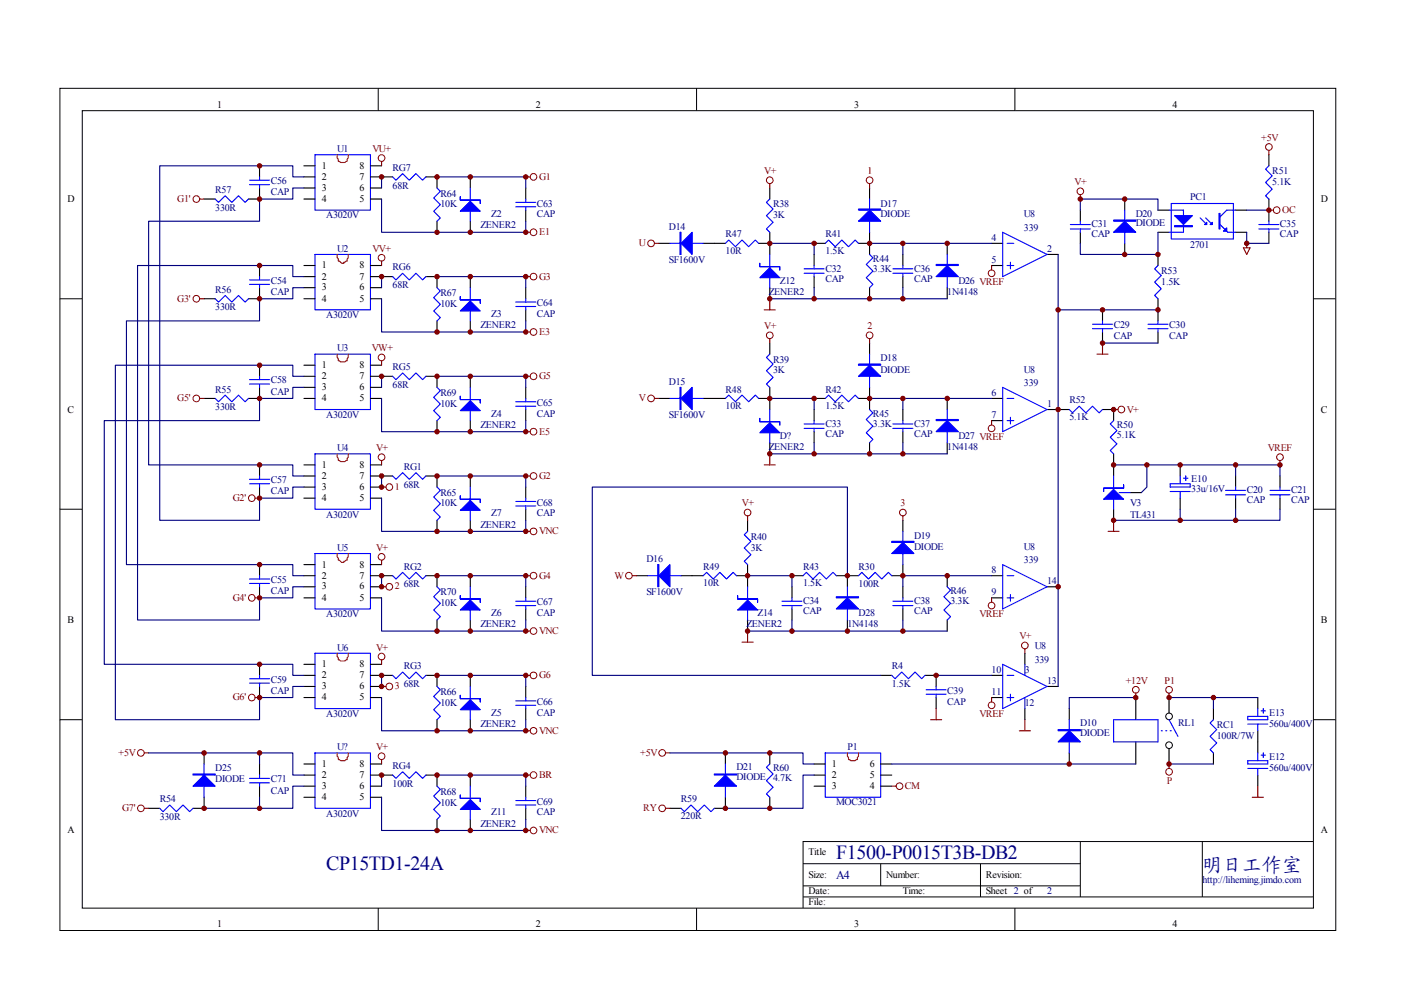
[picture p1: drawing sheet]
<svg xmlns="http://www.w3.org/2000/svg" width="297mm" height="210mm" viewBox="0 0 297 210" stroke-linecap="round" stroke-linejoin="round" font-family="sans-serif">
<g fill="none" stroke="#000" stroke-width=".21">
<path d="M12.7 18.7h270.5v178.6h-270.5zM80.2 18.7v4.7M147.7 18.7v4.7M215.2 18.7v4.7M17.4 23.5h261.1v169h-261.1zM12.7 63.3h4.7M278.4 63.3h4.7M12.7 108h4.7M278.4 108h4.7M12.7 152.6h4.7M278.4 152.6h4.7M229 178.4v11.8"/>
<path d="M254.9 178.4h-84.6v14.1M278.4 178.4h-23.5v11.8M80.2 192.5v4.7M147.7 192.5v4.7M170.3 183.1h58.7M170.3 190.2h108.1M170.3 187.8h58.7M186.7 183.1v4.7M207.9 183.1v7.1M215.2 192.5v4.7"/>
<circle cx="247.9" cy="158" r=".71"/>
<circle cx="247.9" cy="151.9" r=".71"/>
</g>
<g fill="none" stroke="#00f" stroke-width=".23">
<path d="M52.9 38.2h4.2M52.9 39.2h4.2M55 37.5v.7M55 39.2v.7M66.8 32.8h11.7v11.8h-11.7zM83.2 37.5l.8 .7 1.4-1.4 1.4 1.4 1.4-1.4 1.4 1.4 .7-.7M92.7 39.9l.7 .7-1.5 1.4 1.5 1.4-1.5 1.4 1.5 1.4-.7 .7M99.7 39.9v7M269 35.2l-.7 .7 1.4 1.4-1.4 1.4 1.4 1.4-1.4 1.4 .7 .7M45.6 42.2l.7 .7 1.4-1.4 1.4 1.4 1.5-1.4 1.4 1.4 .7-.7M52.9 59.3h4.2M55 58.6v.7"/>
<path d="M66.8 53.9h11.7v11.8h-11.7zM83.2 58.6l.8 .7 1.4-1.4 1.4 1.4 1.4-1.4 1.4 1.4 .7-.7M109.4 42.9h4.2M109.4 43.9h4.2M111.5 42.2v.7M111.5 43.9v.7M142 51.6h7.1M153.8 51.6l.7-.7 1.4 1.4 1.4-1.4 1.4 1.4 1.4-1.4 .8 .7M163.2 42.2l-.7 .7 1.4 1.4-1.4 1.4 1.4 1.4-1.4 1.4 .7 .8M163.2 53.9v7.1M170.5 57h4.2M170.5 57.9h4.2"/>
<path d="M172.6 56.3v.7M172.6 57.9v.7M175 51.6l.7-.7 1.4 1.4 1.4-1.4 1.4 1.4 1.4-1.4 .7 .7M184.4 53.9l.7 .8-1.4 1.4 1.4 1.4-1.4 1.4 1.4 1.4-.7 .7M184.4 42.2v7.1M189.3 57h4.2M189.3 57.9h4.2M191.4 56.3v.7M191.4 57.9v.7M200.8 53.9v7.1M212.6 49.3l9.4 4.6-9.4 4.7zM213.5 51.6h1.4"/>
<path d="M213.5 56.3h1.4M214.2 55.6v1.4M226.9 47.6h4.3M226.9 48.5h4.3M229 46.9v.7M229 48.5v.8M238.5 44.6v7M245.5 56.3l-.7 .7 1.4 1.4-1.4 1.4 1.4 1.4-1.4 1.4 .7 .7M247.9 44.6h3v4.7h-3M248.3 43.1h13.2v7.6h-13.2zM254.4 46.2l1.5 1.4M255.6 46.2l1.4 1.4"/>
<path d="M258.7 47.6l1.6 1.7h1.7M262 44.6h-1.9l-1.4 1.4M266.9 47.6h4.2M266.9 48.5h4.2M269 46.9v.7M269 48.5v.8M45.6 63.3l.7 .7 1.4-1.4 1.4 1.4 1.5-1.4 1.4 1.4 .7-.7M52.9 60.3h4.2M55 60.3v.7M55 79.8v.7M66.8 75.1h11.7v11.7h-11.7zM83.2 79.8l.8 .7 1.4-1.4 1.4 1.4 1.4-1.4 1.4 1.4 .7-.7"/>
<path d="M92.7 61l.7 .7-1.5 1.4 1.5 1.4-1.5 1.4 1.5 1.4-.7 .7M99.7 61v7M109.4 64h4.2M109.4 65h4.2M111.5 63.3v.7M111.5 65v.7M163.2 75.1l-.7 .7 1.4 1.4-1.4 1.4 1.4 1.4-1.4 1.4 .7 .7M184.4 75.1v7M231.6 69.7h4.3M231.6 68.7h4.3M233.8 68v.7M233.8 69.7v.7"/>
<path d="M243.4 69.7h4.2M243.4 68.7h4.2M245.5 68v.7M245.5 69.7v.7M45.6 84.5l.7 .7 1.4-1.4 1.4 1.4 1.5-1.4 1.4 1.4 .7-.7M52.9 80.5h4.2M52.9 81.4h4.2M55 81.4v.7M66.8 96.2h11.7v11.8h-11.7zM92.7 82.1l.7 .7-1.5 1.4 1.5 1.5-1.5 1.4 1.5 1.4-.7 .7M99.7 82.1v7.1M109.4 85.2h4.2"/>
<path d="M109.4 86.1h4.2M111.5 84.5v.7M111.5 86.1v.7M142 84.5h7.1M153.8 84.5l.7-.7 1.4 1.4 1.4-1.4 1.4 1.4 1.4-1.4 .8 .7M163.2 86.8v7.1M170.5 89.9h4.2M170.5 90.8h4.2M172.6 89.2v.7M172.6 90.8v.7M175 84.5l.7-.7 1.4 1.4 1.4-1.4 1.4 1.4 1.4-1.4 .7 .7M184.4 86.8l.7 .7-1.4 1.4 1.4 1.5-1.4 1.4 1.4 1.4-.7 .7"/>
<path d="M189.3 89.9h4.2M189.3 90.8h4.2M191.4 89.2v.7M191.4 90.8v.7M200.8 86.8v7.1M212.6 82.1l9.4 4.7-9.4 4.7zM213.5 84.5h1.4M213.5 89.2h1.4M214.2 88.5v1.4M226.7 86.8l.7 .7 1.4-1.4 1.4 1.4 1.4-1.4 1.4 1.4 .8-.7M236.1 89.2l-.7 .7 1.4 1.4-1.4 1.4 1.4 1.4-1.4 1.4 .7 .7M52.9 101.6h4.2"/>
<path d="M52.9 102.6h4.2M55 100.9v.7M55 102.6v.7M66.8 117.4h11.7v11.7h-11.7zM83.2 100.9l.8 .7 1.4-1.4 1.4 1.4 1.4-1.4 1.4 1.4 .7-.7M92.7 103.3l.7 .7-1.5 1.4 1.5 1.4-1.5 1.4 1.5 1.4-.7 .7M99.7 103.3v7M109.4 106.3h4.2M109.4 107.3h4.2M111.5 105.6v.7M111.5 107.3v.7M158.5 112.7l-.7 .7 1.4 1.4-1.4 1.4 1.4 1.4-1.4 1.4 .7 .7"/>
<path d="M191.4 112.7v7M212.6 119.7l9.4 4.7-9.4 4.7zM236.1 100.9v7.1M237.3 104.4h2.3M248.1 102.6h4.2v.7h-4.2zM248.1 104.2h4.2M250.2 100.9v1.7M250.2 104.2v1.4M250.9 101.4h1M251.4 100.9v1M259.9 104h4.2M259.9 104.9h4.2"/>
<path d="M262 103.3v.7M262 104.9v.7M269.3 104h4.2M269.3 104.9h4.2M271.4 103.3v.7M271.4 104.9v.7M52.9 122.8h4.2M52.9 123.7h4.2M55 122.1v.7M55 123.7v.7M66.8 138.5h11.7v11.7h-11.7zM83.2 122.1l.8 .7 1.4-1.4 1.4 1.4 1.4-1.4 1.4 1.4 .7-.7"/>
<path d="M92.7 124.4l.7 .7-1.5 1.4 1.5 1.4-1.5 1.4 1.5 1.5-.7 .7M99.7 124.4v7.1M109.4 127.5h4.2M109.4 128.4h4.2M111.5 126.8v.7M111.5 128.4v.7M137.3 122.1h7.1M149.1 122.1l.7-.7 1.4 1.4 1.4-1.4 1.4 1.4 1.4-1.4 .8 .7M158.5 124.4v7.1M165.8 127.5h4.2M165.8 128.4h4.2M167.9 126.8v.7"/>
<path d="M167.9 128.4v.7M170.3 122.1l.7-.7 1.4 1.4 1.4-1.4 1.4 1.4 1.4-1.4 .7 .7M179.7 124.4v7.1M182 122.1l.7-.7 1.4 1.4 1.4-1.4 1.5 1.4 1.4-1.4 .7 .7M189.3 127.5h4.2M189.3 128.4h4.2M191.4 126.8v.7M191.4 128.4v.7M200.8 124.4l.7 .7-1.4 1.4 1.4 1.4-1.4 1.4 1.4 1.5-.7 .7M213.5 122.1h1.4M213.5 126.8h1.4M214.2 126.1v1.4"/>
<path d="M52.9 143.9h4.2M52.9 144.8h4.2M55 143.2v.7M55 144.8v.7M66.8 159.6h11.7v11.8h-11.7zM83.2 143.2l.8 .7 1.4-1.4 1.4 1.4 1.4-1.4 1.4 1.4 .7-.7M92.7 145.5l.7 .8-1.5 1.4 1.5 1.4-1.5 1.4 1.5 1.4-.7 .7M99.7 145.5v7.1M109.4 148.6h4.2M109.4 149.5h4.2M111.5 147.9v.7M111.5 149.5v.7"/>
<path d="M175 159.6h11.7v9.4h-11.7zM189.1 143.2l.7 .7 1.4-1.4 1.4 1.4 1.4-1.4 1.4 1.4 .7-.7M196.4 147.2h4.2M196.4 146.3h4.2M198.5 145.5v.8M198.5 147.2v.7M212.6 140.9l9.4 4.6-9.4 4.7zM213.5 143.2h1.4M213.5 147.9h1.4M214.2 147.2v1.4M217.3 140.9v2.3M217.3 147.9v2.3"/>
<path d="M226.7 152.6v7M236.1 152.6h9.4v4.7h-9.4zM246.2 154.9h.3M247.2 154.9h.2M247.9 152.6l1.8 3.5M248.1 154.9h.2M257.3 152.6l-.7 .7 1.4 1.4-1.4 1.4 1.4 1.4-1.4 1.4 .7 .7M264.6 151.9h4.2v.7h-4.2zM264.6 153.5h4.2M266.7 150.2v1.7M266.7 153.5v1.4M266.7 159.6v1.7"/>
<path d="M267.4 150.7h.9M267.9 150.2v1M267.9 159.6v1M33.9 171.4l.7 .7 1.4-1.4 1.4 1.4 1.4-1.4 1.4 1.4 .7-.7M43.3 162v7M52.9 165h4.2M52.9 166h4.2M55 164.3v.7M55 166v.7M83.2 164.3l.8 .7 1.4-1.4 1.4 1.4 1.4-1.4 1.4 1.4 .7-.7M92.7 166.7l.7 .7-1.5 1.4 1.5 1.4-1.5 1.4 1.5 1.4-.7 .7M99.7 166.7v7"/>
<path d="M109.4 169.7h4.2M109.4 170.7h4.2M111.5 169v.7M111.5 170.7v.7M144.4 171.4l.7 .7 1.4-1.4 1.4 1.4 1.4-1.4 1.4 1.4 .7-.7M153.8 162v7M163.2 162l-.7 .7 1.4 1.4-1.4 1.4 1.4 1.4-1.4 1.4 .7 .7M264.6 161.3h4.2v.7h-4.2zM264.6 162.9h4.2M266.7 162.9v1.4M267.4 160.1h.9"/>
</g>
<g fill="none" stroke="#000" stroke-width=".23">
<path d="M55 39.9v2.3h-2.3M55 35.2v2.3M64.4 35.2h2.4M64.4 37.5h2.4M64.4 39.9h2.4M78.5 35.2h2.4M78.5 37.5h4.7M78.5 39.9h2.4M90.3 37.5h2.4v2.4M99.7 37.5v2.4M111.5 39.9v2.3M163.2 39.9v2.3"/>
<path d="M184.4 39.9v2.3M269 32.8v2.4M43.3 42.2h2.3M55 56.3v2.3M64.4 42.2h2.4M64.4 56.3h2.4M64.4 58.6h2.4M78.5 42.2h2.4M78.5 56.3h2.4M78.5 58.6h4.7M90.3 58.6h2.4v2.4M92.7 46.9v2.4"/>
<path d="M99.7 46.9v2.4M99.7 58.6v2.4M111.5 44.6v2.3M139.7 51.6h2.3M149.1 51.6h4.7M160.9 51.6h2.3M163.2 49.3v4.6M172.6 51.6h2.4M172.6 53.9v2.4M172.6 58.6v2.4M182 51.6h2.4M184.4 49.3v4.6"/>
<path d="M191.4 53.9v2.4M191.4 58.6v2.4M200.8 51.6v2.3M210.2 56.3h2.4M210.2 51.6h2.4M222 53.9h2.3M229 44.6v2.3M229 49.3v2.3M238.5 42.2v2.4M238.5 51.6v2.3M245.5 44.6h2.4M245.5 49.3h2.4"/>
<path d="M245.5 53.9v2.4M262 44.6h2.3M262 49.3h2.3M269 42.2v4.7M269 49.3v2.3M43.3 63.3h2.3M55 61v2.3h-2.3M55 77.4v2.4M64.4 61h2.4M64.4 63.3h2.4M64.4 77.4h2.4M64.4 79.8h2.4"/>
<path d="M78.5 61h2.4M78.5 63.3h2.4M78.5 77.4h2.4M78.5 79.8h4.7M90.3 79.8h2.4v2.3M92.7 68v2.4M99.7 68v2.4M99.7 79.8v2.3M111.5 61v2.3M111.5 65.7v2.3M163.2 61v2.3M163.2 72.7v2.4"/>
<path d="M184.4 61v2.3M184.4 72.7v2.4M200.8 61v2.3M233.8 65.7v2.3M233.8 70.4v2.3M245.5 63.3v4.7M245.5 70.4v2.3M43.3 84.5h2.3M55 82.1v2.4h-2.3M55 98.6v2.3M64.4 82.1h2.4M64.4 84.5h2.4"/>
<path d="M64.4 98.6h2.4M78.5 82.1h2.4M78.5 84.5h2.4M78.5 98.6h2.4M92.7 89.2v2.3M99.7 89.2v2.3M111.5 82.1v2.4M111.5 86.8v2.4M139.7 84.5h2.3M149.1 84.5h4.7M160.9 84.5h2.3M163.2 82.1v4.7"/>
<path d="M163.2 93.9v2.3M172.6 84.5h2.4M172.6 86.8v2.4M172.6 91.5v2.4M182 84.5h2.4M184.4 82.1v4.7M184.4 93.9v2.3M191.4 86.8v2.4M191.4 91.5v2.4M200.8 84.5v2.3M200.8 93.9v2.3M210.2 84.5h2.4"/>
<path d="M210.2 89.2h2.4M222 86.8h4.7M233.8 86.8h2.3v2.4M236.1 96.2v4.7M250.2 98.6v2.3M55 103.3v2.3M55 119.7v2.4M64.4 100.9h2.4M64.4 103.3h2.4M64.4 105.6h2.4M64.4 119.7h2.4M78.5 100.9h4.7"/>
<path d="M78.5 103.3h2.4M78.5 105.6h2.4M78.5 119.7h2.4M90.3 100.9h2.4v2.4M92.7 110.3v2.4M99.7 100.9v2.4M99.7 110.3v2.4M111.5 103.3v2.3M111.5 108v2.3M158.5 110.3v2.4M158.5 119.7v4.7M191.4 119.7v2.4h-2.3"/>
<path d="M191.4 110.3v2.4M236.1 108v2.3M239.6 104.4h2.4M250.2 105.6v2.4M262 100.9v2.4M262 105.6v2.4M271.4 100.9v2.4M271.4 105.6v2.4M55 124.4v2.4M64.4 122.1h2.4M64.4 124.4h2.4M64.4 126.8h2.4"/>
<path d="M78.5 122.1h4.7M78.5 124.4h2.4M78.5 126.8h2.4M90.3 122.1h2.4v2.3M92.7 131.5v2.3M99.7 122.1v2.3M99.7 131.5v2.3M111.5 124.4v2.4M111.5 129.1v2.4M135 122.1h2.3M144.4 122.1h4.7M156.2 122.1h2.3"/>
<path d="M158.5 131.5v2.3M167.9 122.1h2.4M167.9 124.4v2.4M167.9 129.1v2.4M177.3 122.1h4.7M179.7 122.1v2.3M179.7 131.5v2.3M191.4 124.4v2.4M191.4 129.1v2.4M200.8 122.1v2.3M200.8 131.5v2.3M210.2 122.1h2.4"/>
<path d="M210.2 126.8h2.4M217.3 138.5v2.4M222 124.4h2.3M43.3 159.6v2.4M55 140.9v2.3M55 145.5v2.4M64.4 140.9h2.4M64.4 143.2h2.4M64.4 145.5h2.4M64.4 147.9h2.4M78.5 140.9h2.4M78.5 143.2h4.7"/>
<path d="M78.5 145.5h2.4M78.5 147.9h2.4M90.3 143.2h2.4v2.3M92.7 152.6v2.3M99.7 143.2v2.3M99.7 152.6v2.3M111.5 145.5v2.4M111.5 150.2v2.4M153.8 159.6v2.4M163.2 159.6v2.4M186.7 143.2h2.4M196.1 143.2h2.4v2.3"/>
<path d="M198.5 147.9v2.3M210.2 143.2h2.4M210.2 147.9h2.4M217.3 150.2v2.4M222 145.5h2.3M226.7 150.2v2.4M226.7 159.6v2.4M240.8 147.9v4.7M240.8 157.3v4.7M247.9 147.9v3.3M247.9 158.7v3.3M257.3 150.2v2.4"/>
<path d="M257.3 159.6v2.4M266.7 147.9v2.3M266.7 154.9v4.7M31.5 171.4h2.4M43.3 169v2.4h-2.4M55 162v2.3M55 166.7v2.3M64.4 162h2.4M64.4 164.3h2.4M64.4 166.7h2.4M64.4 169h2.4M78.5 162h2.4"/>
<path d="M78.5 164.3h4.7M78.5 166.7h2.4M78.5 169h2.4M90.3 164.3h2.4v2.4M92.7 173.7v2.4M99.7 164.3v2.4M99.7 173.7v2.4M111.5 166.7v2.3M111.5 171.4v2.3M142 171.4h2.4M153.8 169v2.4h-2.4M163.2 169v2.4"/>
<path d="M172.6 162h2.4M172.6 164.3h2.4M172.6 166.7h2.4M186.7 162h2.4M186.7 164.3h2.4M186.7 166.7h2.4M266.7 164.3v2.4"/>
</g>
<path d="M71.5 32.8v.7l.2 .2v.5a2.02 2.02 0 0 0 1.9 0v-.5l.2-.2v-.7M71.5 53.9v.8l.2 .2v.5h.3a.75 .75 0 0 0 .9 .4v-.2l.7-.2v-.5l.2-.2v-.8M71.5 75.1v.7l.2 .2v.5a1.98 1.98 0 0 0 1.9 0v-.5l.2-.2v-.7M71.5 96.2v.7l.2 .3v.4a2.02 2.02 0 0 0 1.9 0v-.4l.2-.3v-.7M71.5 117.4v.7l.2 .2v.5h.3a.74 .74 0 0 0 .9 .4v-.2l.7-.2v-.5l.2-.2v-.7M71.5 138.5v.7l.2 .2v.5a2.02 2.02 0 0 0 1.9 0v-.5l.2-.2v-.7M71.5 159.6v.7l.2 .3v.5a2.02 2.02 0 0 0 1.9 0v-.5l.2-.3v-.7M179.7 159.6v.7l.2 .3v.5a2.02 2.02 0 0 0 1.9 0v-.5l.2-.3v-.7" fill="none" stroke="#f00" stroke-width=".23"/>
<g fill="#00f" stroke="#00f" stroke-width=".23">
<path d="M97.6 44.8l2.1-2.1 2.1 2.1z"/>
<path d="M97.6 65.9l2.1-2.1 2.1 2.1z"/>
<path d="M99.7 85l2.1 2.1h-4.2z"/>
<path d="M97.6 108.2l2.1-2.1 2.1 2.1z"/>
<path d="M99.7 127.2l2.1 2.1h-4.2z"/>
<path d="M97.6 150.5l2.1-2.1 2.1 2.1z"/>
<path d="M97.6 171.6l2.1-2.1 2.1 2.1z"/>
<path d="M40.9 166.7l2.4-2.4 2.3 2.4z"/>
<path d="M144.4 51.6l2.3-2.3v4.6z"/>
<path d="M182 46.9l2.4-2.3 2.3 2.3z"/>
<path d="M198.5 58.6l2.3-2.3 2.4 2.3z"/>
<path d="M161.1 58.9l2.1-2.1 2.1 2.1z"/>
<path d="M249 45.7h3.8l-1.9 1.9z"/>
<path d="M257 47.1v.5h-.4z"/>
<path d="M255.9 47.1v.5h-.5z"/>
<path d="M260.1 48.3v.7h-.7z"/>
<path d="M236.1 49.3l2.4-2.4 2.3 2.4z"/>
<path d="M144.4 84.5l2.3-2.4v4.7z"/>
<path d="M184.4 77.4l2.3 2.4h-4.7z"/>
<path d="M198.5 91.5l2.3-2.3 2.4 2.3z"/>
<path d="M161.1 91.8l2.1-2.2 2.1 2.2z"/>
<path d="M139.7 122.1l2.3-2.4v4.7z"/>
<path d="M189.1 117.4l2.3-2.4 2.4 2.4z"/>
<path d="M177.3 129.1l2.4-2.3 2.3 2.3z"/>
<path d="M156.4 129.3l2.1-2.1 2.1 2.1z"/>
<path d="M151.4 166.7l2.4-2.4 2.4 2.4z"/>
<path d="M224.3 157.3l2.4-2.4 2.3 2.4z"/>
<path d="M234 105.9l2.1-2.2 2.1 2.2z"/>
<path d="M97.6 41.7v.7h4.2v.7v-.7h-4.2z" fill-rule="evenodd"/>
<path d="M97.6 62.9v.7h4.2v.7v-.7h-4.2z" fill-rule="evenodd"/>
<path d="M97.6 84v.7h4.2v.7v-.7h-4.2z" fill-rule="evenodd"/>
<path d="M97.6 105.1v.8h4.2v.7v-.7h-4.2z" fill-rule="evenodd"/>
<path d="M97.6 126.3v.7h4.2v.7v-.7h-4.2z" fill-rule="evenodd"/>
<path d="M97.6 147.4v.7h4.2v.7v-.7h-4.2z" fill-rule="evenodd"/>
<path d="M97.6 168.6v.7h4.2v.7v-.7h-4.2z" fill-rule="evenodd"/>
<path d="M40.9 164.1h4.7v.2h-4.7z" fill-rule="evenodd"/>
<path d="M144.2 49.3h.2v4.6h-.2z" fill-rule="evenodd"/>
<path d="M182 44.3h4.7v.3h-4.7z" fill-rule="evenodd"/>
<path d="M198.5 56.1h4.7v.2h-4.7z" fill-rule="evenodd"/>
<path d="M161.1 55.8v.7h4.2v.7v-.7h-4.2z" fill-rule="evenodd"/>
<path d="M249 47.8h3.8v.3h-3.8z" fill-rule="evenodd"/>
<path d="M258.4 45.3h.3v3.2h-.3z" fill-rule="evenodd"/>
<path d="M236.1 46.7h4.7v.2h-4.7z" fill-rule="evenodd"/>
<path d="M144.2 82.1h.2v4.7h-.2z" fill-rule="evenodd"/>
<path d="M182 77.2h4.7v.2h-4.7z" fill-rule="evenodd"/>
<path d="M198.5 88.9h4.7v.3h-4.7z" fill-rule="evenodd"/>
<path d="M161.1 88.7v.7h4.2v.7v-.7h-4.2z" fill-rule="evenodd"/>
<path d="M139.5 119.7h.2v4.7h-.2z" fill-rule="evenodd"/>
<path d="M189.1 114.8h4.7v.2h-4.7z" fill-rule="evenodd"/>
<path d="M177.3 126.5h4.7v.3h-4.7z" fill-rule="evenodd"/>
<path d="M156.4 126.3v.7h4.2v.7v-.7h-4.2z" fill-rule="evenodd"/>
<path d="M151.4 164.1h4.8v.2h-4.8z" fill-rule="evenodd"/>
<path d="M224.3 154.7h4.7v.2h-4.7z" fill-rule="evenodd"/>
<path d="M234 103.5v.7v-.7h4.2v-.7v.7z" fill-rule="evenodd"/>
</g>
<g fill="none" stroke="#800000" stroke-width=".21">
<circle cx="80.9" cy="33.5" r=".71"/>
<circle cx="113.1" cy="37.5" r=".7"/>
<circle cx="163.2" cy="38.2" r=".71"/>
<circle cx="184.4" cy="38.2" r=".71"/>
<circle cx="269" cy="31.2" r=".7"/>
<circle cx="41.6" cy="42.2" r=".7"/>
<circle cx="80.9" cy="54.7" r=".71"/>
<circle cx="113.1" cy="49.2" r=".71"/>
<circle cx="113.1" cy="58.6" r=".7"/>
<circle cx="138" cy="51.6" r=".71"/>
<circle cx="210.2" cy="57.9" r=".71"/>
<circle cx="229" cy="40.6" r=".71"/>
<circle cx="270.7" cy="44.6" r=".7"/>
<circle cx="41.6" cy="63.3" r=".7"/>
<circle cx="80.9" cy="75.8" r=".71"/>
<circle cx="113.1" cy="79.8" r=".71"/>
<circle cx="113.1" cy="70.4" r=".7"/>
<circle cx="163.2" cy="71.1" r=".71"/>
<circle cx="184.4" cy="71.1" r=".71"/>
<circle cx="41.6" cy="84.5" r=".7"/>
<circle cx="80.9" cy="96.9" r=".71"/>
<circle cx="113.1" cy="91.5" r=".7"/>
<circle cx="138" cy="84.5" r=".71"/>
<circle cx="210.2" cy="90.8" r=".71"/>
<circle cx="237.8" cy="86.8" r=".71"/>
<circle cx="271.4" cy="96.9" r=".71"/>
<circle cx="53.4" cy="105.6" r=".7"/>
<circle cx="80.9" cy="118.1" r=".71"/>
<circle cx="82.5" cy="103.3" r=".71"/>
<circle cx="113.1" cy="112.7" r=".71"/>
<circle cx="113.1" cy="100.9" r=".7"/>
<circle cx="158.5" cy="108.7" r=".7"/>
<circle cx="191.4" cy="108.7" r=".71"/>
<circle cx="53.4" cy="126.8" r=".71"/>
<circle cx="80.9" cy="139.2" r=".71"/>
<circle cx="82.5" cy="124.4" r=".71"/>
<circle cx="113.1" cy="133.8" r=".7"/>
<circle cx="113.1" cy="122.1" r=".7"/>
<circle cx="133.3" cy="122.1" r=".7"/>
<circle cx="210.2" cy="128.4" r=".71"/>
<circle cx="217.3" cy="136.9" r=".7"/>
<circle cx="29.9" cy="159.6" r=".71"/>
<circle cx="53.4" cy="147.9" r=".7"/>
<circle cx="82.5" cy="145.5" r=".71"/>
<circle cx="113.1" cy="143.2" r=".71"/>
<circle cx="113.1" cy="154.9" r=".7"/>
<circle cx="140.4" cy="159.6" r=".71"/>
<circle cx="210.2" cy="149.5" r=".71"/>
<circle cx="240.8" cy="146.3" r=".71"/>
<circle cx="247.9" cy="146.3" r=".71"/>
<circle cx="29.9" cy="171.4" r=".7"/>
<circle cx="80.9" cy="160.3" r=".71"/>
<circle cx="113.1" cy="176.1" r=".71"/>
<circle cx="113.1" cy="164.3" r=".7"/>
<circle cx="140.4" cy="171.4" r=".7"/>
<circle cx="190.7" cy="166.7" r=".71"/>
<circle cx="247.9" cy="163.6" r=".71"/>
</g>
<g fill="none" stroke="#800000" stroke-width=".23">
<path d="M80.9 34.2v1M111.5 37.5h.9M163.2 38.9v1M184.4 38.9v1M269 31.9v.9M42.3 42.2h1M80.9 55.4v.9M111.5 49.3h.9M111.5 58.6h.9M138.7 51.6h1M210.2 56.3v.9M229 41.3v.9"/>
<path d="M263.6 52.5h1.4l-.7 1.4zM264.3 51.6v.9M269 44.6h1M42.3 63.3h1M80.9 76.5v.9M111.5 70.4h.9M111.5 79.8h.9M162 65.7h2.4M163.2 63.3v2.4M163.2 71.8v.9M184.4 71.8v.9M232.6 75.1h2.3"/>
<path d="M233.8 72.7v2.4M42.3 84.5h1M80.9 97.6v1M111.5 91.5h.9M138.7 84.5h1M162 98.6h2.4M163.2 96.2v2.4M210.2 89.2v.9M236.1 86.8h.9M271.4 97.6v1M54.1 105.6h.9M80.9 118.8v.9"/>
<path d="M80.9 103.3h.9M111.5 100.9h.9M111.5 112.7h.9M158.5 109.4v.9M191.4 109.4v.9M234.9 112.7h2.4M236.1 110.3v2.4M54.1 126.8h.9M80.9 139.9v1M80.9 124.4h.9M111.5 122.1h.9M111.5 133.8h.9"/>
<path d="M134 122.1h1M157.3 136.2h2.4M158.5 133.8v2.4M210.2 126.8v.9M217.3 137.6v.9M30.6 159.6h.9M54.1 147.9h.9M80.9 145.5h.9M111.5 143.2h.9M111.5 154.9h.9M141.1 159.6h.9M197.3 152.6h2.4"/>
<path d="M198.5 150.2v2.4M210.2 147.9v.9M216.1 154.9h2.4M217.3 152.6v2.3M240.8 147v.9M247.9 147v.9M30.6 171.4h.9M80.9 161.1v.9M111.5 164.3h.9M111.5 176.1h.9M141.1 171.4h.9M189.1 166.7h.9"/>
<path d="M247.9 162v.9M265.5 169h2.4M266.7 166.7v2.3"/>
</g>
<g fill="none" stroke="#000080" stroke-width=".23">
<path d="M64.4 37.5h-2.3v-2.3h-28.2v75.1h21.1v-4.7h7.1v-2.3h2.3M64.4 39.9h-2.3v2.3h-7.1v4.7h-23.5v51.7h30.6v2.3h2.3M80.9 37.5v2.4M92.7 37.5h18.8v2.4M64.4 58.6h-2.3v-2.3h-32.9v75.2h25.8v-4.7h7.1v-2.4h2.3M80.9 42.2v7.1h30.6v-2.4M80.9 58.6v2.4M92.7 58.6h18.8v2.4M163.2 51.6h9.4v2.3M184.4 51.6h25.8M191.4 51.6v2.3M224.3 53.9v91.6"/>
<path d="M229 44.6v-2.4h16.5v2.4M245.5 49.3v4.6h-16.5v-2.3M264.3 49.3v2.3h4.7M264.3 44.6h4.7M64.4 61h-2.3v2.3h-7.1v4.7h-28.2v51.7h35.3v2.4h2.3M64.4 79.8h-2.3v-2.4h-37.6v75.2h30.5v-4.7h7.1v-2.4h2.3M80.9 63.3v7.1h30.6v-2.4M80.9 79.8v2.3M92.7 79.8h18.8v2.3M163.2 63.3h37.6M172.6 61v2.3M191.4 61v2.3"/>
<path d="M224.3 65.7h21.2M233.8 72.7h11.7M64.4 82.1h-2.3v2.4h-7.1v4.7h-32.9v51.7h40v2.3h2.3M80.9 84.5v7h30.6v-2.3M163.2 84.5h9.4v2.3M163.2 96.2h37.6M172.6 93.9v2.3M184.4 84.5h25.8M191.4 84.5v2.3M191.4 93.9v2.3M236.1 98.6h35.3v2.3M243.2 98.6v4.7l-1.2 1.1"/>
<path d="M262 98.6v2.3M80.9 105.6v7.1h30.6v-2.4M80.9 100.9v2.4M92.7 100.9h18.8v2.4M250.2 108v2.3M262 108v2.3M271.4 108v2.3h-35.3M80.9 126.8v7h30.6v-2.3M80.9 122.1v2.3M92.7 122.1h18.8v2.3M158.5 122.1h9.4v2.3M158.5 133.8h42.3"/>
<path d="M167.9 131.5v2.3M179.7 122.1v-18.8h-54.1v39.9h61.1M191.4 131.5v2.3M210.2 122.1h-18.8v2.3M31.5 159.6h30.6v4.7h2.3M55 159.6v2.4M80.9 147.9v7h30.6v-2.3M80.9 143.2v2.3M92.7 143.2h18.8v2.3M142 159.6h28.3v2.4h2.3M198.5 143.2h11.7M240.8 147.9h-14.1v2.3"/>
<path d="M247.9 147.9h18.8M257.3 147.9v2.3M55 169v2.4M64.4 166.7h-2.3v4.7h-18.8M80.9 169v7.1h30.6v-2.4M80.9 164.3v2.4M92.7 164.3h18.8v2.4M172.6 164.3h-2.3v7.1h-16.5M189.1 162h51.7M247.9 162h9.4"/>
</g>
<g fill="#800000" stroke="#800000" stroke-width=".21">
<circle cx="80.9" cy="37.5" r=".47"/>
<circle cx="92.7" cy="37.5" r=".47"/>
<circle cx="92.7" cy="49.3" r=".47"/>
<circle cx="99.7" cy="49.3" r=".47"/>
<circle cx="99.7" cy="37.5" r=".47"/>
<circle cx="111.5" cy="37.5" r=".47"/>
<circle cx="111.5" cy="49.3" r=".47"/>
<circle cx="80.9" cy="58.6" r=".47"/>
<circle cx="92.7" cy="58.6" r=".47"/>
<circle cx="92.7" cy="70.4" r=".47"/>
<circle cx="99.7" cy="70.4" r=".47"/>
<circle cx="99.7" cy="58.6" r=".47"/>
<circle cx="111.5" cy="58.6" r=".47"/>
<circle cx="111.5" cy="70.4" r=".47"/>
<circle cx="80.9" cy="79.8" r=".47"/>
<circle cx="92.7" cy="79.8" r=".47"/>
<circle cx="92.7" cy="91.5" r=".47"/>
<circle cx="99.7" cy="91.5" r=".47"/>
<circle cx="99.7" cy="79.8" r=".47"/>
<circle cx="111.5" cy="79.8" r=".47"/>
<circle cx="111.5" cy="91.5" r=".47"/>
<circle cx="80.9" cy="100.9" r=".47"/>
<circle cx="92.7" cy="100.9" r=".47"/>
<circle cx="92.7" cy="112.7" r=".47"/>
<circle cx="99.7" cy="112.7" r=".47"/>
<circle cx="99.7" cy="100.9" r=".47"/>
<circle cx="111.5" cy="100.9" r=".47"/>
<circle cx="80.9" cy="122.1" r=".47"/>
<circle cx="92.7" cy="122.1" r=".47"/>
<circle cx="92.7" cy="133.8" r=".47"/>
<circle cx="99.7" cy="133.8" r=".47"/>
<circle cx="99.7" cy="122.1" r=".47"/>
<circle cx="111.5" cy="122.1" r=".47"/>
<circle cx="80.9" cy="143.2" r=".47"/>
<circle cx="92.7" cy="143.2" r=".47"/>
<circle cx="92.7" cy="154.9" r=".47"/>
<circle cx="99.7" cy="154.9" r=".47"/>
<circle cx="99.7" cy="143.2" r=".47"/>
<circle cx="111.5" cy="143.2" r=".47"/>
<circle cx="80.9" cy="164.3" r=".47"/>
<circle cx="92.7" cy="164.3" r=".47"/>
<circle cx="92.7" cy="176.1" r=".47"/>
<circle cx="99.7" cy="176.1" r=".47"/>
<circle cx="99.7" cy="164.3" r=".47"/>
<circle cx="43.3" cy="171.4" r=".47"/>
<circle cx="43.3" cy="159.6" r=".47"/>
<circle cx="55" cy="171.4" r=".47"/>
<circle cx="55" cy="159.6" r=".47"/>
<circle cx="184.4" cy="51.6" r=".47"/>
<circle cx="184.4" cy="63.3" r=".47"/>
<circle cx="172.6" cy="51.6" r=".47"/>
<circle cx="163.2" cy="51.6" r=".47"/>
<circle cx="200.8" cy="51.6" r=".47"/>
<circle cx="191.4" cy="51.6" r=".47"/>
<circle cx="163.2" cy="63.3" r=".47"/>
<circle cx="191.4" cy="63.3" r=".47"/>
<circle cx="172.6" cy="63.3" r=".47"/>
<circle cx="229" cy="42.2" r=".47"/>
<circle cx="238.5" cy="42.2" r=".47"/>
<circle cx="238.5" cy="53.9" r=".47"/>
<circle cx="245.5" cy="53.9" r=".47"/>
<circle cx="184.4" cy="84.5" r=".47"/>
<circle cx="184.4" cy="96.2" r=".47"/>
<circle cx="172.6" cy="84.5" r=".47"/>
<circle cx="163.2" cy="84.5" r=".47"/>
<circle cx="200.8" cy="84.5" r=".47"/>
<circle cx="191.4" cy="84.5" r=".47"/>
<circle cx="163.2" cy="96.2" r=".47"/>
<circle cx="191.4" cy="96.2" r=".47"/>
<circle cx="172.6" cy="96.2" r=".47"/>
<circle cx="80.9" cy="103.3" r=".47"/>
<circle cx="80.9" cy="124.4" r=".47"/>
<circle cx="80.9" cy="145.5" r=".47"/>
<circle cx="200.8" cy="122.1" r=".47"/>
<circle cx="167.9" cy="122.1" r=".47"/>
<circle cx="158.5" cy="122.1" r=".47"/>
<circle cx="191.4" cy="122.1" r=".47"/>
<circle cx="179.7" cy="133.8" r=".47"/>
<circle cx="158.5" cy="133.8" r=".47"/>
<circle cx="191.4" cy="133.8" r=".47"/>
<circle cx="167.9" cy="133.8" r=".47"/>
<circle cx="198.5" cy="143.2" r=".47"/>
<circle cx="224.3" cy="86.8" r=".47"/>
<circle cx="224.3" cy="124.4" r=".47"/>
<circle cx="224.3" cy="65.7" r=".47"/>
<circle cx="179.7" cy="122.1" r=".47"/>
<circle cx="226.7" cy="162" r=".47"/>
<circle cx="240.8" cy="147.9" r=".47"/>
<circle cx="247.9" cy="147.9" r=".47"/>
<circle cx="257.3" cy="147.9" r=".47"/>
<circle cx="247.9" cy="162" r=".47"/>
<circle cx="163.2" cy="159.6" r=".47"/>
<circle cx="153.8" cy="159.6" r=".47"/>
<circle cx="153.8" cy="171.4" r=".47"/>
<circle cx="163.2" cy="171.4" r=".47"/>
<circle cx="269" cy="44.6" r=".47"/>
<circle cx="264.3" cy="51.6" r=".47"/>
<circle cx="233.8" cy="65.7" r=".47"/>
<circle cx="245.5" cy="65.7" r=".47"/>
<circle cx="233.8" cy="72.7" r=".47"/>
<circle cx="236.1" cy="86.8" r=".47"/>
<circle cx="236.1" cy="98.6" r=".47"/>
<circle cx="271.4" cy="98.6" r=".47"/>
<circle cx="250.2" cy="98.6" r=".47"/>
<circle cx="262" cy="98.6" r=".47"/>
<circle cx="236.1" cy="110.3" r=".47"/>
<circle cx="250.2" cy="110.3" r=".47"/>
<circle cx="262" cy="110.3" r=".47"/>
<circle cx="243.2" cy="98.6" r=".47"/>
<circle cx="111.5" cy="164.3" r=".47"/>
<circle cx="111.5" cy="176.1" r=".47"/>
<circle cx="111.5" cy="154.9" r=".47"/>
<circle cx="111.5" cy="112.7" r=".47"/>
<circle cx="111.5" cy="133.8" r=".47"/>
<circle cx="55" cy="35.2" r=".47"/>
<circle cx="55" cy="105.6" r=".47"/>
<circle cx="55" cy="98.6" r=".47"/>
<circle cx="55" cy="42.2" r=".47"/>
<circle cx="55" cy="56.3" r=".47"/>
<circle cx="55" cy="126.8" r=".47"/>
<circle cx="55" cy="119.7" r=".47"/>
<circle cx="55" cy="63.3" r=".47"/>
<circle cx="55" cy="77.4" r=".47"/>
<circle cx="55" cy="147.9" r=".47"/>
<circle cx="55" cy="140.8" r=".47"/>
<circle cx="55" cy="84.5" r=".47"/>
</g>
<g font-size="4.2" fill="#000080">
<text x="69.2" y="184.4">CP15TD1-24A</text>
<text x="177.3" y="182">F1500-P0015T3B-DB2</text>
<text x="254.9" y="184.9">明日工作室</text>
</g>
<text font-size="2.5" fill="#000080" x="177.3" y="186.3">A4</text>
<g font-size="2.1">
<text x="46.1" y="22.9">1</text>
<text x="113.6" y="22.9">2</text>
<text x="181.1" y="22.9">3</text>
<text x="248.6" y="22.9">4</text>
<text x="68.2" y="35.7">1</text>
<text x="76.2" y="35.7">8</text>
<text x="68.2" y="38.1">2</text>
<text x="68.2" y="40.5">3</text>
<text x="76.2" y="40.5">6</text>
<text x="76.2" y="38.1">7</text>
<text x="14.3" y="42.8">D</text>
<text x="68.2" y="42.8">4</text>
<text x="76.2" y="42.8">5</text>
<text x="280.1" y="42.8">D</text>
<text x="68.2" y="56.9">1</text>
<text x="68.2" y="59.3">2</text>
<text x="76.2" y="59.3">7</text>
<text x="76.2" y="56.9">8</text>
<text x="68.2" y="61.6">3</text>
<text x="68.2" y="63.9">4</text>
<text x="76.2" y="63.9">5</text>
<text x="76.2" y="61.6">6</text>
<text x="68.2" y="78.1">1</text>
<text x="68.2" y="80.4">2</text>
<text x="68.2" y="82.7">3</text>
<text x="76.2" y="82.7">6</text>
<text x="76.2" y="80.4">7</text>
<text x="76.2" y="78.1">8</text>
<text x="14.3" y="87.5">C</text>
<text x="68.2" y="85.1">4</text>
<text x="76.2" y="85.1">5</text>
<text x="280.1" y="87.5">C</text>
<text x="68.2" y="99.2">1</text>
<text x="68.2" y="101.5">2</text>
<text x="76.2" y="101.5">7</text>
<text x="76.2" y="99.2">8</text>
<text x="68.2" y="103.9">3</text>
<text x="68.2" y="106.2">4</text>
<text x="76.2" y="106.2">5</text>
<text x="76.2" y="103.9">6</text>
<text x="68.2" y="120.3">1</text>
<text x="68.2" y="122.7">2</text>
<text x="68.2" y="125">3</text>
<text x="76.2" y="125">6</text>
<text x="76.2" y="122.7">7</text>
<text x="76.2" y="120.3">8</text>
<text x="68.2" y="127.4">4</text>
<text x="76.2" y="127.4">5</text>
<text x="14.3" y="132.1">B</text>
<text x="280.1" y="132.1">B</text>
<text x="68.2" y="141.5">1</text>
<text x="68.2" y="143.8">2</text>
<text x="76.2" y="143.8">7</text>
<text x="76.2" y="141.5">8</text>
<text x="68.2" y="146.1">3</text>
<text x="68.2" y="148.5">4</text>
<text x="76.2" y="148.5">5</text>
<text x="76.2" y="146.1">6</text>
<text x="68.2" y="162.6">1</text>
<text x="68.2" y="164.9">2</text>
<text x="68.2" y="167.3">3</text>
<text x="76.2" y="167.3">6</text>
<text x="76.2" y="164.9">7</text>
<text x="76.2" y="162.6">8</text>
<text x="176.4" y="162.6">1</text>
<text x="176.4" y="164.9">2</text>
<text x="176.4" y="167.3">3</text>
<text x="184.4" y="167.3">4</text>
<text x="184.4" y="164.9">5</text>
<text x="184.4" y="162.6">6</text>
<text x="68.2" y="169.6">4</text>
<text x="76.2" y="169.6">5</text>
<text x="14.3" y="176.7">A</text>
<text x="280.1" y="176.7">A</text>
<text x="171.4" y="181.4">Title</text>
<text x="171.4" y="186.1">Size:</text>
<text x="171.4" y="189.6">Date:</text>
<text x="171.4" y="192">File:</text>
<text x="187.9" y="186.1">Number:</text>
<text x="191.4" y="189.6">Time:</text>
<text x="209" y="186.1">Revision:</text>
<text x="209" y="189.6">Sheet 2 of</text>
<text x="46.1" y="196.6">1</text>
<text x="113.6" y="196.6">2</text>
<text x="181.1" y="196.6">3</text>
<text x="248.6" y="196.6">4</text>
</g>
<g font-size="2.1" fill="#800000">
<text x="267.4" y="29.9">+5V</text>
<text x="79" y="32.3">VU+</text>
<text x="114.3" y="38.1">G1</text>
<text x="162.1" y="36.9">V+</text>
<text x="183.9" y="36.9">1</text>
<text x="227.8" y="39.3">V+</text>
<text x="37.6" y="42.8">G1'</text>
<text x="271.9" y="45.1">OC</text>
<text x="79" y="53.4">VV+</text>
<text x="114.3" y="49.9">E1</text>
<text x="135.5" y="52.2">U</text>
<text x="114.3" y="59.3">G3</text>
<text x="37.6" y="63.9">G3'</text>
<text x="114.3" y="71">E3</text>
<text x="162.1" y="69.8">V+</text>
<text x="183.9" y="69.8">2</text>
<text x="78.8" y="74.5">VW+</text>
<text x="114.3" y="80.4">G5</text>
<text x="37.6" y="85.1">G5'</text>
<text x="135.5" y="85.1">V</text>
<text x="238.9" y="87.5">V+</text>
<text x="79.8" y="95.7">V+</text>
<text x="114.3" y="92.1">E5</text>
<text x="268.8" y="95.7">VREF</text>
<text x="114.3" y="101.5">G2</text>
<text x="49.4" y="106.2">G2'</text>
<text x="83.7" y="103.9">1</text>
<text x="157.3" y="107.4">V+</text>
<text x="190.9" y="107.4">3</text>
<text x="114.3" y="113.3">VNC</text>
<text x="79.8" y="116.8">V+</text>
<text x="83.7" y="125">2</text>
<text x="114.3" y="122.7">G4</text>
<text x="130.3" y="122.7">W</text>
<text x="49.4" y="127.4">G4'</text>
<text x="207.7" y="130.9">VREF</text>
<text x="79.8" y="137.9">V+</text>
<text x="114.3" y="134.4">VNC</text>
<text x="216.2" y="135.6">V+</text>
<text x="114.3" y="143.8">G6</text>
<text x="49.4" y="148.5">G6'</text>
<text x="83.7" y="146.1">3</text>
<text x="238.7" y="145">+12V</text>
<text x="246.9" y="145">P1</text>
<text x="114.3" y="155.5">VNC</text>
<text x="207.7" y="152">VREF</text>
<text x="25.1" y="160.3">+5V</text>
<text x="79.8" y="159.1">V+</text>
<text x="135.7" y="160.3">+5V</text>
<text x="114.3" y="164.9">BR</text>
<text x="191.9" y="167.3">CM</text>
<text x="247.4" y="166.1">P</text>
<text x="25.9" y="172">G7'</text>
<text x="136.4" y="172">RY</text>
<text x="114.3" y="176.7">VNC</text>
</g>
<g font-size="2.1" fill="#000080">
<text x="71.5" y="32.3">U1</text>
<text x="45.6" y="40.9">R57</text>
<text x="57.4" y="39">C56</text>
<text x="57.4" y="41.4">CAP</text>
<text x="83.2" y="36.3">RG7</text>
<text x="83.2" y="40">68R</text>
<text x="93.4" y="41.7">R64</text>
<text x="269.7" y="36.9">R51</text>
<text x="269.7" y="39.3">5.1K</text>
<text x="45.6" y="44.7">330R</text>
<text x="69.2" y="46.3">A3020V</text>
<text x="93.4" y="44">10K</text>
<text x="104.1" y="46.1">Z2</text>
<text x="113.8" y="43.8">C63</text>
<text x="113.8" y="46.1">CAP</text>
<text x="163.9" y="44">R38</text>
<text x="163.9" y="46.3">3K</text>
<text x="186.7" y="43.8">D17</text>
<text x="186.7" y="46.1">DIODE</text>
<text x="217.1" y="46.1">U8</text>
<text x="240.8" y="45.9">D20</text>
<text x="252.3" y="42.3">PC1</text>
<text x="71.5" y="53.4">U2</text>
<text x="101.9" y="48.4">ZENER2</text>
<text x="141.8" y="48.7">D14</text>
<text x="153.8" y="50.3">R47</text>
<text x="153.8" y="53.9">10R</text>
<text x="175" y="50.3">R41</text>
<text x="175" y="53.9">1.5K</text>
<text x="210.2" y="51.1">4</text>
<text x="217.1" y="49">339</text>
<text x="222" y="53.4">2</text>
<text x="231.4" y="48.2">C31</text>
<text x="231.4" y="50.3">CAP</text>
<text x="240.8" y="48">DIODE</text>
<text x="252.3" y="52.7">2701</text>
<text x="271.4" y="48.2">C35</text>
<text x="271.4" y="50.3">CAP</text>
<text x="83.2" y="57.3">RG6</text>
<text x="141.8" y="55.7">SF1600V</text>
<text x="175" y="57.6">C32</text>
<text x="175" y="59.7">CAP</text>
<text x="185.1" y="55.5">R44</text>
<text x="185.1" y="57.6">3.3K</text>
<text x="193.8" y="57.6">C36</text>
<text x="193.8" y="59.7">CAP</text>
<text x="210.2" y="55.7">5</text>
<text x="246.2" y="58.1">R53</text>
<text x="45.6" y="62.1">R56</text>
<text x="45.6" y="65.8">330R</text>
<text x="57.4" y="60.2">C54</text>
<text x="57.4" y="62.5">CAP</text>
<text x="83.2" y="61.1">68R</text>
<text x="93.4" y="62.8">R67</text>
<text x="93.4" y="65.1">10K</text>
<text x="113.8" y="64.9">C64</text>
<text x="163" y="62.5">ZENER2</text>
<text x="165.4" y="60.2">Z12</text>
<text x="200.8" y="62.5">1N4148</text>
<text x="203.2" y="60.2">D26 VREF</text>
<text x="246.2" y="60.5">1.5K</text>
<text x="69.2" y="67.5">A3020V</text>
<text x="101.9" y="69.6">ZENER2</text>
<text x="104.1" y="67.2">Z3</text>
<text x="113.8" y="67.2">CAP</text>
<text x="236.1" y="69.6">C29</text>
<text x="236.1" y="71.9">CAP</text>
<text x="247.9" y="69.6">C30</text>
<text x="247.9" y="71.9">CAP</text>
<text x="71.5" y="74.5">U3</text>
<text x="163.9" y="76.9">R39</text>
<text x="186.7" y="76.6">D18</text>
<text x="45.6" y="83.2">R55</text>
<text x="57.4" y="81.3">C58</text>
<text x="57.4" y="83.7">CAP</text>
<text x="83.2" y="78.5">RG5</text>
<text x="83.2" y="82.3">68R</text>
<text x="93.4" y="83.9">R69</text>
<text x="141.8" y="81.5">D15</text>
<text x="153.8" y="83.2">R48</text>
<text x="163.9" y="79.2">3K</text>
<text x="175" y="83.2">R42</text>
<text x="186.7" y="79">DIODE</text>
<text x="210.2" y="83.9">6</text>
<text x="217.1" y="79">U8</text>
<text x="217.1" y="81.8">339</text>
<text x="45.6" y="87">330R</text>
<text x="69.2" y="88.6">A3020V</text>
<text x="93.4" y="86.3">10K</text>
<text x="104.1" y="88.4">Z4</text>
<text x="113.8" y="86">C65</text>
<text x="113.8" y="88.4">CAP</text>
<text x="141.8" y="88.6">SF1600V</text>
<text x="153.8" y="86.7">10R</text>
<text x="175" y="86.7">1.5K</text>
<text x="185.1" y="88.4">R45</text>
<text x="210.2" y="88.6">7</text>
<text x="222" y="86.3">1</text>
<text x="226.7" y="85.5">R52</text>
<text x="226.7" y="89.1">5.1K</text>
<text x="71.5" y="95.7">U4</text>
<text x="101.9" y="90.7">ZENER2</text>
<text x="163" y="95.4">ZENER2</text>
<text x="165.4" y="93.1">D?</text>
<text x="175" y="90.5">C33</text>
<text x="175" y="92.6">CAP</text>
<text x="185.1" y="90.5">3.3K</text>
<text x="193.8" y="90.5">C37</text>
<text x="193.8" y="92.6">CAP</text>
<text x="200.8" y="95.4">1N4148</text>
<text x="203.2" y="93.1">D27 VREF</text>
<text x="236.8" y="90.7">R50</text>
<text x="236.8" y="92.8">5.1K</text>
<text x="85.6" y="99.7">RG1</text>
<text x="57.4" y="102.5">C57</text>
<text x="57.4" y="104.8">CAP</text>
<text x="85.6" y="103.4">68R</text>
<text x="93.4" y="105.1">R65</text>
<text x="93.4" y="107.4">10K</text>
<text x="113.8" y="107.2">C68</text>
<text x="239.6" y="107.2">V3</text>
<text x="252.6" y="102.2">E10</text>
<text x="252.6" y="104.3">33u/16V</text>
<text x="264.3" y="104.6">C20</text>
<text x="264.3" y="106.7">CAP</text>
<text x="273.7" y="104.6">C21</text>
<text x="273.7" y="106.7">CAP</text>
<text x="69.2" y="109.7">A3020V</text>
<text x="101.9" y="111.9">ZENER2</text>
<text x="104.1" y="109.5">Z7</text>
<text x="113.8" y="109.5">CAP</text>
<text x="239.6" y="109.7">TL431</text>
<text x="71.5" y="116.8">U5</text>
<text x="137.1" y="119.1">D16</text>
<text x="159.2" y="114.5">R40</text>
<text x="159.2" y="116.8">3K</text>
<text x="193.8" y="114.2">D19</text>
<text x="193.8" y="116.6">DIODE</text>
<text x="217.1" y="116.6">U8</text>
<text x="217.1" y="119.4">339</text>
<text x="57.4" y="123.6">C55</text>
<text x="57.4" y="125.9">CAP</text>
<text x="85.6" y="120.7">RG2</text>
<text x="85.6" y="124.6">68R</text>
<text x="149.1" y="120.7">R49</text>
<text x="149.1" y="124.3">10R</text>
<text x="170.3" y="120.7">R43</text>
<text x="170.3" y="124.3">1.5K</text>
<text x="182" y="120.7">R30</text>
<text x="182" y="124.6">100R</text>
<text x="201.5" y="125.9">R46</text>
<text x="210.2" y="121.5">8</text>
<text x="222" y="123.9">14</text>
<text x="69.2" y="130.9">A3020V</text>
<text x="93.4" y="126.2">R70</text>
<text x="93.4" y="128.5">10K</text>
<text x="104.1" y="130.7">Z6</text>
<text x="113.8" y="128.3">C67</text>
<text x="113.8" y="130.7">CAP</text>
<text x="137.1" y="126.2">SF1600V</text>
<text x="160.6" y="130.7">Z14</text>
<text x="170.3" y="128">C34</text>
<text x="170.3" y="130.1">CAP</text>
<text x="182" y="130.7">D28</text>
<text x="193.8" y="128">C38</text>
<text x="193.8" y="130.1">CAP</text>
<text x="201.5" y="128">3.3K</text>
<text x="210.2" y="126.2">9</text>
<text x="71.5" y="137.9">U6</text>
<text x="101.9" y="133">ZENER2</text>
<text x="158.2" y="133">ZENER2</text>
<text x="179.7" y="133">1N4148</text>
<text x="219.4" y="137.7">U8</text>
<text x="85.6" y="141.9">RG3</text>
<text x="189.1" y="141.9">R4</text>
<text x="210.2" y="142.6">10</text>
<text x="217.3" y="142.6">3</text>
<text x="219.4" y="140.5">339</text>
<text x="57.4" y="144.7">C59</text>
<text x="57.4" y="147.1">CAP</text>
<text x="85.6" y="145.7">68R</text>
<text x="93.4" y="147.3">R66</text>
<text x="93.4" y="149.7">10K</text>
<text x="113.8" y="149.5">C66</text>
<text x="189.1" y="145.7">1.5K</text>
<text x="200.8" y="147.1">C39</text>
<text x="200.8" y="149.5">CAP</text>
<text x="210.2" y="147.3">11</text>
<text x="217.3" y="149.7">12</text>
<text x="222" y="145">13</text>
<text x="69.2" y="152">A3020V</text>
<text x="101.9" y="154.1">ZENER2</text>
<text x="104.1" y="151.8">Z5</text>
<text x="113.8" y="151.8">CAP</text>
<text x="229" y="153.9">D10</text>
<text x="249.8" y="153.9">RL1</text>
<text x="258" y="154.4">RC1</text>
<text x="269.1" y="151.8">E13</text>
<text x="269.1" y="154.1">560u/400V</text>
<text x="71.5" y="159.1">U?</text>
<text x="179.7" y="159.1">P1</text>
<text x="229" y="156.1">DIODE</text>
<text x="258" y="156.7">100R/7W</text>
<text x="269.1" y="161.2">E12</text>
<text x="45.6" y="163.5">D25</text>
<text x="45.6" y="165.9">DIODE</text>
<text x="57.4" y="165.9">C71</text>
<text x="83.2" y="163.1">RG4</text>
<text x="83.2" y="166.8">100R</text>
<text x="156.1" y="163.3">D21</text>
<text x="156.1" y="165.5">DIODE</text>
<text x="163.9" y="163.5">R60</text>
<text x="163.9" y="165.6">4.7K</text>
<text x="269.1" y="163.5">560u/400V</text>
<text x="33.9" y="170.1">R54</text>
<text x="33.9" y="173.8">330R</text>
<text x="57.4" y="168.2">CAP</text>
<text x="69.2" y="173.2">A3020V</text>
<text x="93.4" y="168.5">R68</text>
<text x="93.4" y="170.8">10K</text>
<text x="104.1" y="172.9">Z11</text>
<text x="113.8" y="170.6">C69</text>
<text x="113.8" y="172.9">CAP</text>
<text x="144.4" y="170.1">R59</text>
<text x="144.4" y="173.7">220R</text>
<text x="177.3" y="170.6">MOC3021</text>
<text x="101.9" y="175.3">ZENER2</text>
<text x="222" y="189.6">2</text>
<text x="254.9" y="187.3">http://liheming.jimdo.com</text>
</g>
</svg>
